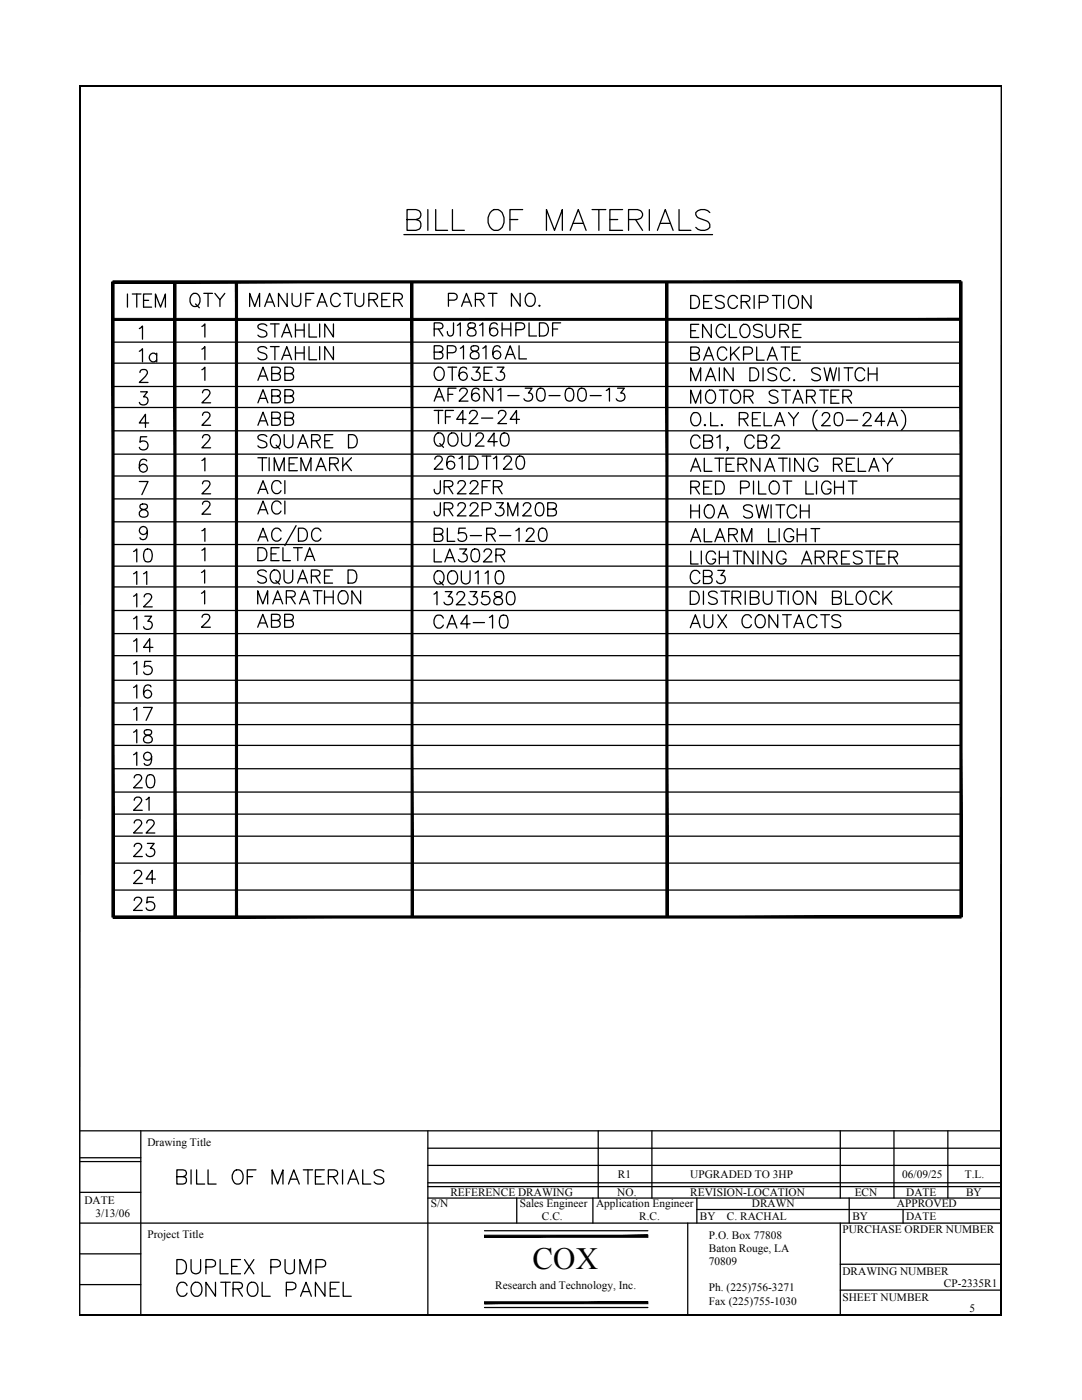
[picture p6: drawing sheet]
<svg xmlns="http://www.w3.org/2000/svg" width="216mm" height="279mm" viewBox="0 0 216 279" stroke-linecap="round" stroke-linejoin="round" font-family="sans-serif">
<g fill="#000" stroke="#000" stroke-width=".2">
<path d="M15.9 17.1l183.9 .1zM15.9 17.1h183.9z"/>
<path d="M199.8 17.1v245.3zM199.8 17.1v245.4z"/>
<path d="M22.5 56v.5l169.3-.5zM22.5 56.5l169.3-.5v.5z"/>
<path d="M22.3 56.3l.5 126.7v-126.7zM22.3 56.3l.5 126.7h-.5z"/>
<path d="M34.7 56.3l.4 126.7v-126.7zM34.7 56.3l.4 126.7h-.4z"/>
<path d="M47 56.3l.4 126.7v-126.7zM47 56.3l.4 126.7h-.4z"/>
<path d="M82 56.3l.4 126.7v-126.7zM82 56.3l.4 126.7h-.4z"/>
<path d="M132.9 56.3l.4 126.7v-126.7zM132.9 56.3l.4 126.7h-.4z"/>
<path d="M191.5 56.3l.5 126.7v-126.7zM191.5 56.3l.5 126.7h-.5z"/>
<path d="M22.5 63.5v.4l169.3-.4zM22.5 63.9l169.3-.4v.4z"/>
<path d="M22.5 182.8v.4l169.3-.4zM22.5 183.2l169.3-.4v.4z"/>
<path d="M96.7 246.9h32.6v-.4zM96.7 246.5h32.6l-32.6 .4z"/>
<path d="M15.9 17.2v245.3zM15.9 17.1v245.4z"/>
<path d="M96.7 260.2h32.6v-.4zM96.7 259.8h32.6l-32.6 .4z"/>
<path d="M15.9 262.4l183.9 .1zM15.9 262.4l183.9 .1h-183.9z"/>
</g>
<g fill="none" stroke="#000" stroke-width=".25">
<path d="M25.4 58.7v2.6M26.4 58.7h1.7M27.3 58.7v2.6M28.6 59.9h1.1M30.3 58.7h-1.7v2.6h1.7M38.2 58.9a.96 .96 0 0 1 1.1-.3 .96 .96 0 0 1 .6 1 1.14 1.14 0 0 1-.2 1.2 1.14 1.14 0 0 1-1.3 .2 1.58 1.58 0 0 1-.2-2.1zM40.7 58.5h1.7M41.5 58.5v2.7M42.9 58.5l1 1.3 1-1.3M43.9 59.8v1.4M57.3 58.5v2.7l-1.7-2.7v2.7M58.3 58.5v1.9a.87 .87 0 0 0 .8 .8 .87 .87 0 0 0 .9-.8v-1.9"/>
<path d="M61 59.8h1M62.6 58.5h-1.6v2.7M67.9 59.2a.98 .98 0 0 0-1.1-.7 .98 .98 0 0 0-.8 1.1 1.15 1.15 0 0 0 .3 1.2 1.15 1.15 0 0 0 1.2 .2l.4-.5M68.6 58.5h1.7M69.5 58.5v2.7M70.9 58.5v1.9a.87 .87 0 0 0 .8 .8 .87 .87 0 0 0 .9-.8v-1.9M73.6 59.8l1.5-.1a.62 .62 0 0 0 0-1l-1.5-.2v2.7M74.5 59.8l.8 1.4M76.2 59.8h1M77.8 58.5h-1.6v2.7h1.6M78.6 59.8h1.1a.64 .64 0 0 0 .6-.6 .64 .64 0 0 0-.6-.7h-1.1v2.7M79.4 59.8l.9 1.4"/>
<path d="M80.6 46.8h61.6M81.2 43.8h1.8l.6-.2a.97 .97 0 0 0 0-1.6l-.6-.2h-1.8v4.2h1.8l.6-.2a1.08 1.08 0 0 0 .4-1.2 1.08 1.08 0 0 0-1-.8M85.4 41.8v4.2M86.9 41.8v4.2h2.4M89.5 59.9h1.1a.68 .68 0 0 0 .6-.7 .68 .68 0 0 0-.6-.7h-1.1v2.6M90.3 41.8v4.2h2.4M94.9 59.8l1.4-.2a.58 .58 0 0 0 0-.9l-1.4-.2v2.6M95.7 59.8l.9 1.3M97.4 58.5h1.8M97.8 42.4l.4-.4a1.59 1.59 0 0 1 2.4 1.4 1.89 1.89 0 0 1-2 2.6 2.38 2.38 0 0 1-.8-3.6zM98.3 58.5v2.6M101.8 43.8h1.5"/>
<path d="M103.8 58.5v2.6l-1.7-2.6v2.6M104.3 41.8h-2.5v4.2M105.3 58.7a1.21 1.21 0 0 1 1.4 .4 1.21 1.21 0 0 1 0 1.4 .96 .96 0 0 1-1.1 .6 .96 .96 0 0 1-.8-.9 1.61 1.61 0 0 1 .5-1.5zM109 46v-4.2l1.6 4.2 1.6-4.2v4.2M113.8 46l1.6-4.2 1.6 4.2M114.4 44.6h2M118.1 41.8h2.8M119.5 41.8v4.2M121.7 43.8h1.6M124.2 41.8h-2.5v4.2h2.5M125.4 43.8h1.8l.6-.2a.91 .91 0 0 0 0-1.6l-.6-.2h-1.8v4.2M126.8 43.8l1.4 2.2"/>
<path d="M129.6 41.8v4.2M131.2 46l1.5-4.2 1.6 4.2M131.8 44.6h1.9M135.5 41.8v4.2h2.4M137.8 59h.9a1.36 1.36 0 0 1 .9 1.3 1.36 1.36 0 0 1-.9 1.3h-.9zM141.6 42.4a1.86 1.86 0 0 0-2.8 0 1.06 1.06 0 0 0 .8 1.2l1.2 .4a1.11 1.11 0 0 1 .8 1.4 1.86 1.86 0 0 1-2.8 0M142.1 59h-1.7v2.6h1.7M144.5 59.3a1.2 1.2 0 0 0-1.7 0 .68 .68 0 0 0 .5 .8l.7 .2a.62 .62 0 0 1 .5 .7 .62 .62 0 0 1-.6 .6h-.5l-.6-.4M147.1 59.6a.96 .96 0 0 0-1.1-.6 .96 .96 0 0 0-.7 .9 1.12 1.12 0 0 0 .2 1.3 1.12 1.12 0 0 0 1.3 .2l.3-.4M150.5 59v2.6M154.1 59h1.8M155 59v2.6"/>
<path d="M156.4 59v2.6M157.6 59.3a.98 .98 0 0 1 1.1-.3 .98 .98 0 0 1 .6 .9 1.12 1.12 0 0 1-.2 1.3 1.12 1.12 0 0 1-1.3 .2 1.58 1.58 0 0 1-.2-2.1zM161.8 59v2.6l-1.7-2.6v2.6M22.5 77.1h169.3M22.5 72.5h169.3M22.5 68.3h169.3M27.8 70.1l.6-.5v2.6M27.8 65.6l.6-.5v2.6M27.9 74.3a.58 .58 0 0 1 .5-.6h.5a.6 .6 0 0 1 .4 1l-1.5 1.6h1.7M28.1 78.2h1.3l-.8 1a.83 .83 0 0 1 1 .9 .83 .83 0 0 1-1.2 .7l-.3-.1-.3-.4M31 61.3v-2.6l1 2.6 1-2.6v2.6M31.3 70.9a.83 .83 0 0 0-1.3-.2 .83 .83 0 0 0 0 1.3 .83 .83 0 0 0 1.3-.2"/>
<path d="M31.3 70.5v1.7M39 60.7l.8 .7M40.3 69.7l.6-.5v2.6M40.3 73.8l.6-.5v2.6M40.3 65.2l.6-.6v2.7M40.4 78.4l.2-.5 .8-.1a.65 .65 0 0 1 .4 1l-1.5 1.6h1.7M49.8 61.2v-2.7l1 2.7 1-2.7v2.7M51.5 75.9l1-2.6 1 2.6M51.8 79.5h1.3M51.8 75.1h1.3M52.8 61.2l1-2.7 1 2.7M53.2 60.3h1.2"/>
<path d="M53.2 69.6a1.17 1.17 0 0 0-1.7 0 .68 .68 0 0 0 .5 .7l.7 .2a.65 .65 0 0 1 .5 .5 .65 .65 0 0 1-.2 .7 1.23 1.23 0 0 1-1.5-.3M53.2 65a1.17 1.17 0 0 0-1.7 0 .6 .6 0 0 0 .5 .7l.7 .3a.65 .65 0 0 1 .5 .5 .65 .65 0 0 1-.2 .6 1.23 1.23 0 0 1-1.5-.2M54 69.2h1.7M54 64.6h1.7M54.2 79h1.2a.64 .64 0 0 0 .6-.6 .64 .64 0 0 0-.6-.6h-1.2v2.6h1.2a.68 .68 0 0 0 .6-.7 .68 .68 0 0 0-.6-.7M54.2 74.5h1.2a.64 .64 0 0 0 .6-.6 .64 .64 0 0 0-.6-.6h-1.2v2.6h1.2a.68 .68 0 0 0 .6-.7 .68 .68 0 0 0-.6-.7M54.8 64.6v2.7M54.8 69.2v2.6M56.2 71.8l1-2.6 1 2.6M56.2 67.3l1-2.7 1 2.7M56.6 70.9h1.2M56.6 66.4h1.2"/>
<path d="M56.8 79l1.5-.1a.62 .62 0 0 0 0-1l-1.5-.1v2.6h1.1a.68 .68 0 0 0 .7-.7 .68 .68 0 0 0-.7-.7M56.8 74.5l1.5-.1a.62 .62 0 0 0 0-1l-1.5-.1v2.6h1.1a.68 .68 0 0 0 .7-.7 .68 .68 0 0 0-.7-.7M59 64.6v2.7M59 69.2v2.6M59 70.4h1.7M59 65.9h1.7M60.7 64.6v2.7M60.7 69.2v2.6M61.7 69.2v2.6h1.5M61.7 64.6v2.7h1.5M63.3 61.2l.9-2.7 1.1 2.7M63.7 60.3h1.2"/>
<path d="M63.8 64.6v2.7M63.8 69.2v2.6M66.5 69.2v2.6l-1.7-2.6v2.6M66.5 64.6v2.7l-1.7-2.7v2.7M86.6 70.3l1.5-.2a.62 .62 0 0 0 0-1l-1.5-.1v2.6h1.1a.68 .68 0 0 0 .7-.6 .68 .68 0 0 0-.7-.7M86.6 65.7l1.5-.2a.57 .57 0 0 0 0-.9l-1.5-.2v2.7M87 79.2h1.3M87.2 73.4a1.2 1.2 0 0 1 1.3 .4 1.2 1.2 0 0 1 0 1.5 .96 .96 0 0 1-1.1 .6 .96 .96 0 0 1-.8-1 1.59 1.59 0 0 1 .6-1.5zM87.5 65.7l.9 1.4M89.3 70.4h1.1a.7 .7 0 0 0 .6-.7 .7 .7 0 0 0-.6-.7h-1.1v2.6M89.4 78.7h1M89.4 73.3h1.7"/>
<path d="M90.2 73.3v2.6M90.5 64.4v2l-.1 .4a.58 .58 0 0 1-1 0l-.1-.6M91 77.5h-1.6v2.6M91.3 64.9l.5-.5v2.7M91.7 78.1l.3-.5 .7-.1a.63 .63 0 0 1 .4 .9l-1.5 1.7h1.8M91.8 69.5l.7-.5v2.6M92.1 61.1l1-2.6 1 2.6M92.5 60.3h1.2M93.1 73.7a.79 .79 0 0 0-1.1-.3 1.99 1.99 0 0 0 0 2.4 .83 .83 0 0 0 1.2-.4 .83 .83 0 0 0-.6-1.1 .83 .83 0 0 0-1 .7M93.5 64.6a.55 .55 0 0 0 .2 .8 1.05 1.05 0 0 1 1.3 1.1 .9 .9 0 0 1-1 .6 .9 .9 0 0 1-.8-.9 1.04 1.04 0 0 1 1.3-.8 .54 .54 0 0 0 .2-.8l-.4-.2zM94.1 69.1a.54 .54 0 0 0 .2 .9 1.04 1.04 0 0 1 1.3 1.1 .9 .9 0 0 1-1.1 .5 .9 .9 0 0 1-.7-.9 1.28 1.28 0 0 1 1.3-.7 .54 .54 0 0 0 .3-.9l-.4-.1zM94.3 73.3h1.4l-.7 1a.88 .88 0 0 1 .8 1.2 .88 .88 0 0 1-1.5 .3l-.2-.4"/>
<path d="M95.6 77.8a.76 .76 0 0 0-.7-.3 .76 .76 0 0 0-.7 .4 1.81 1.81 0 0 0 .3 2 .81 .81 0 0 0 1.1-.4 .81 .81 0 0 0-.5-1 .81 .81 0 0 0-1 .7M95.7 64.9l.6-.5v2.7M96.3 69.5l.7-.5v2.6M96.6 74.5h1M98.2 73.3h-1.6v2.6h1.6M98.3 77.5v2.6l-1.7-2.6v2.6M99.2 73.3h1.4l-.8 1a.86 .86 0 0 1 .9 .9 .86 .86 0 0 1-1.1 .7l-.4-.1-.2-.4M99.2 64.8a.79 .79 0 0 0-1.1-.2 1.99 1.99 0 0 0 0 2.3 .83 .83 0 0 0 1.2-.3 .83 .83 0 0 0-.6-1.2 .83 .83 0 0 0-1 .8M99.3 77.9l.6-.4v2.6M99.8 69.4a.73 .73 0 0 0-1.1-.3 2 2 0 0 0 0 2.4 .81 .81 0 0 0 1.2-.4 .81 .81 0 0 0-.6-1.1 .81 .81 0 0 0-1 .7M100.2 64.4v2.7M100.2 65.7h1.7"/>
<path d="M100.8 71.6l1-2.6 1 2.6M101.2 70.7h1.2M101.3 79h2.3M101.9 64.4v2.7M102.9 65.8h1.1a.68 .68 0 0 0 .6-.4 .68 .68 0 0 0-.1-.7l-.5-.3h-1.1v2.7M103.6 69v2.6h1.5M104.8 77.5h1.4l-.8 .9a.83 .83 0 0 1 .9 1 .83 .83 0 0 1-1.1 .7l-.4-.2-.3-.3M105.6 64.4v2.7h1.4M107.4 77.6a.85 .85 0 0 1 1.3 .3 2.1 2.1 0 0 1-.3 2 .84 .84 0 0 1-1.2-.3 2.1 2.1 0 0 1 .2-2zM107.6 60.9l-.1 .1 .1 .1 .2-.1M107.6 64.4h.9a1.4 1.4 0 0 1 .9 1.3 1.4 1.4 0 0 1-.9 1.4h-.9zM109.5 79h2.2"/>
<path d="M110.3 65.7h1M111.9 64.4h-1.6v2.7M113.1 77.6a.85 .85 0 0 1 1.3 .3 2.1 2.1 0 0 1-.3 2 .85 .85 0 0 1-1.2-.3 2.1 2.1 0 0 1 .2-2zM115.6 77.6a.85 .85 0 0 1 1.3 .3 2.1 2.1 0 0 1-.3 2 .84 .84 0 0 1-1.2-.3 2.1 2.1 0 0 1 .2-2zM117.8 79h2.2M121 77.9l.6-.4v2.6M123.2 77.5h1.4l-.7 .9a.83 .83 0 0 1 .8 1 .83 .83 0 0 1-1.1 .7l-.4-.2-.2-.3M137.8 70.5l1.5-.1a.62 .62 0 0 0 0-1l-1.5-.1v2.6h1.1a.68 .68 0 0 0 .7-.7 .68 .68 0 0 0-.7-.7M137.8 76v-2.6l1 2.6 1-2.6v2.6M137.8 66h1M139.4 64.7h-1.6v2.7h1.6M140.4 71.9l1-2.6 1 2.6"/>
<path d="M140.4 60.2h1M140.8 76l1-2.6 1 2.6M140.8 71h1.3M141 78.2a.96 .96 0 0 1 1.2-.3 .96 .96 0 0 1 .6 1 1.14 1.14 0 0 1-.3 1.2 1.14 1.14 0 0 1-1.2 .2 1.58 1.58 0 0 1-.3-2.1zM141.2 75.1h1.2M141.9 64.7v2.7l-1.7-2.7v2.7M143.5 77.9h1.8M143.5 73.4v2.6M144.4 77.9v2.6M144.8 65.4a.96 .96 0 0 0-1.1-.7 .96 .96 0 0 0-.8 1 1.14 1.14 0 0 0 .3 1.3 1.14 1.14 0 0 0 1.2 .2l.4-.5M145 69.9a.96 .96 0 0 0-1.1-.6 .96 .96 0 0 0-.7 1 1.14 1.14 0 0 0 .2 1.2 1.14 1.14 0 0 0 1.2 .3l.4-.6M145.5 64.7v2.7h1.5"/>
<path d="M145.8 69.3v2.6M146.3 78a1 1 0 0 1 1.5 .9 1.14 1.14 0 0 1-.3 1.2 1.14 1.14 0 0 1-1.2 .2 1.56 1.56 0 0 1 0-2.3zM146.3 73.4v2.6l-1.8-2.6v2.6M146.4 70.4l1.1 1.5M147.5 69.3l-1.7 1.7M147.9 60.2l1.5-.1a.58 .58 0 0 0 0-1l-1.5-.1v2.6M147.9 65.1l.3-.2a1.2 1.2 0 0 1 1.3 .4 1.2 1.2 0 0 1 0 1.4 .96 .96 0 0 1-1.1 .7 .96 .96 0 0 1-.8-1.1v-.6zM148.4 70.7h1.1a.7 .7 0 0 0 .7-.7 .7 .7 0 0 0-.7-.7h-1.1v2.6M148.5 79.1l1.5-.1a.62 .62 0 0 0 0-1l-1.5-.1v2.6M148.7 60.2l.9 1.4M149.4 79.1l.9 1.4M149.6 73.4h.9a1.36 1.36 0 0 1 .9 1.3 1.36 1.36 0 0 1-.9 1.3h-.9z"/>
<path d="M151 69.3v2.6h1.5M151.5 60.3h1.1a.68 .68 0 0 0 .7-.7 .68 .68 0 0 0-.7-.6h-1.1v2.6M152.1 65.1a1.17 1.17 0 0 0-1.7 0 .68 .68 0 0 0 .5 .8l1 .3 .2 .4v.4a1.17 1.17 0 0 1-1.7 0M152.3 73.4v2.6M152.9 64.7v1.9a.87 .87 0 0 0 .8 .8 .87 .87 0 0 0 .9-.8v-1.9M153.1 71.9l1-2.6 1 2.6M153.5 71h1.2M155 73.8a.99 .99 0 0 0-1.8 .2l.3 .4 1 .4a.62 .62 0 0 1 .5 .6 .62 .62 0 0 1-.6 .6h-.5l-.7-.4M155.2 78.2a1.13 1.13 0 0 0-1.7 0 .68 .68 0 0 0 .5 .8l.7 .2a.62 .62 0 0 1 .5 .5 .62 .62 0 0 1-.2 .6 1.18 1.18 0 0 1-1.5-.2M155.6 66l1.5-.1a.62 .62 0 0 0 0-1l-1.5-.2v2.7M155.9 69.3h1.7M156 77.9h1.7"/>
<path d="M156.4 66l.9 1.4M156.7 69.3v2.6M156.8 77.9v2.6M157.6 74a.96 .96 0 0 0-1.1-.6 .96 .96 0 0 0-.8 1 1.12 1.12 0 0 0 .3 1.2 1.12 1.12 0 0 0 1.2 .3l.4-.5M158.1 70.5h1M158.2 66h1M158.4 75.8v.2l.2-.1M158.6 79.6h1.2M159.7 69.3h-1.6v2.6h1.6M159.8 64.7h-1.6v2.7h1.6M160.9 79.1l1.6-.1a.69 .69 0 0 0 0-1l-1.6-.1v2.6M161.8 79.1l.9 1.4"/>
<path d="M163.6 77.9h1.7M163.7 73.8a.98 .98 0 0 0-.9-.4 .98 .98 0 0 0-.8 .6l.2 .4 1 .4a.62 .62 0 0 1 .5 .4 .62 .62 0 0 1-.3 .7 1.22 1.22 0 0 1-1.4-.3M164.5 73.4l.5 2.6 .7-2.6 .6 2.6 .6-2.6M164.5 77.9v2.6M165.8 79.1h1M167.4 77.9h-1.6v2.6h1.6M167.4 73.4v2.6M168.2 79.1l1.5-.1a.62 .62 0 0 0 0-1l-1.5-.1v2.6M168.4 73.4h1.8M169 79.1l.9 1.4M169.3 73.4v2.6M172.5 74a.99 .99 0 0 0-1.1-.6 .99 .99 0 0 0-.8 1 1.14 1.14 0 0 0 .3 1.2 1.14 1.14 0 0 0 1.3 .3l.3-.5"/>
<path d="M173.3 73.4v2.6M173.3 74.6h1.7M175 73.4v2.6M22.5 99.6h169.3M22.5 95h169.3M22.5 90.6h169.3M22.5 86h169.3M22.5 81.3h169.3M27.8 96.1h1.7l-1.2 2.6M29.3 92a.77 .77 0 0 0-1.4 .1 1.81 1.81 0 0 0 .3 2 .81 .81 0 0 0 1.1-.4 .81 .81 0 0 0-.5-1.1 .81 .81 0 0 0-1 .8M29.3 87.2h-1.2l-.2 1.1a.92 .92 0 0 1 1.4 0 .92 .92 0 0 1-.2 1.3 .92 .92 0 0 1-1.3-.3M29.7 84.4h-1.9l1.2-1.7v2.6"/>
<path d="M40.3 91.9l.6-.5v2.6M40.4 96.6l.1-.4a.89 .89 0 0 1 1.1-.1 .61 .61 0 0 1 .2 .8l-1.5 1.7h1.7M40.4 87.4l.2-.5 .8-.2a.63 .63 0 0 1 .4 1l-1.5 1.7h1.7M40.4 82.9l.2-.5 .8-.1a.65 .65 0 0 1 .4 1l-1.5 1.6h1.7M51.5 98.5l1-2.6 1 2.6M51.5 84.9l1-2.6 1 2.6M51.5 80.4l1-2.6 1 2.6M51.5 91.4h1.7M51.8 97.7h1.3M51.8 84h1.3M52.4 91.4v2.5M53.2 87.1a1.17 1.17 0 0 0-1.7 0 .67 .67 0 0 0 .5 .7l.7 .3a.65 .65 0 0 1 .5 .5 .65 .65 0 0 1-.2 .6 1.23 1.23 0 0 1-1.5-.2"/>
<path d="M53.7 91.4v2.5M54.2 87.1a.95 .95 0 0 1 1.1-.3 .95 .95 0 0 1 .7 .9 1.15 1.15 0 0 1-.3 1.3 1.15 1.15 0 0 1-1.2 .2 1.61 1.61 0 0 1-.3-2.1zM54.2 83.5h1.2a.6 .6 0 0 0 .5-.4 .6 .6 0 0 0-.2-.7l-1.5-.1v2.6h1.2a.7 .7 0 0 0 .6-.7 .7 .7 0 0 0-.6-.7M54.7 93.9v-2.5l1 2.5 1-2.5v2.5M55.1 88.9l.7 .7M56.1 96.5a.96 .96 0 0 0-1.1-.6 .96 .96 0 0 0-.8 1 1.14 1.14 0 0 0 .3 1.2 1.14 1.14 0 0 0 1.2 .3l.4-.5M56.7 86.7v1.9a.87 .87 0 0 0 .9 .8 .87 .87 0 0 0 .8-.8v-1.9M56.8 83.5l1.5-.1a.62 .62 0 0 0 0-1l-1.5-.1v2.6h1.1a.7 .7 0 0 0 .7-.7 .7 .7 0 0 0-.7-.7M56.8 95.9v2.6M56.8 100v2.6M57.7 92.6h1M59.3 91.4h-1.6v2.5h1.6"/>
<path d="M59.4 89.4l1-2.7 1.1 2.7M59.8 88.5h1.3M60.1 93.9v-2.5l1 2.5 .9-2.5v2.5M62.2 88h1.1a.61 .61 0 0 0 .5-1l-.5-.3h-1.1v2.7M63.1 93.9l.9-2.5 1.1 2.5M63.1 88l.8 1.4M63.4 93.1h1.3M64.8 88h1M65.8 92.6l1.5-.1a.65 .65 0 0 0 0-1l-1.5-.1v2.5M66.4 86.7h-1.6v2.7h1.6M66.7 92.6l.8 1.3M68.4 91.4v2.5"/>
<path d="M69 92.5l1.1 1.4M69.5 86.7h.9a1.39 1.39 0 0 1 .9 1.4 1.39 1.39 0 0 1-.9 1.3h-.9zM70.1 91.4l-1.7 1.7M86.6 80.1l1-2.6 1 2.6M86.6 81.9h1.8M86.8 91.7l.1-.4a.8 .8 0 0 1 1.2 0 .78 .78 0 0 1-.2 1.1l-1.3 1.2h1.8M86.9 86.8a.96 .96 0 0 1 1.1-.4 .96 .96 0 0 1 .6 1 1.14 1.14 0 0 1-.2 1.2 1.14 1.14 0 0 1-1.2 .3 1.61 1.61 0 0 1-.3-2.1zM87.5 81.9v2.6M87.7 88.5l.8 .8M87.9 95.9v2l-.2 .4a.57 .57 0 0 1-.9 0l-.2-.6M88.6 97.2l1.5-.2a.58 .58 0 0 0 0-.9l-1.5-.2v2.7M88.9 83.2h1"/>
<path d="M89.5 97.2l.9 1.4M89.6 86.8a.98 .98 0 0 1 1.1-.4 .98 .98 0 0 1 .7 1 1.15 1.15 0 0 1-.3 1.3 1.15 1.15 0 0 1-1.2 .2 1.75 1.75 0 0 1-.3-2.1zM90.5 81.9h-1.6v2.6M90.6 91.4a.73 .73 0 0 0-.7-.4 .73 .73 0 0 0-.6 .5 2.01 2.01 0 0 0 .2 2 .81 .81 0 0 0 1.2-.3 .81 .81 0 0 0-.5-1.1 .81 .81 0 0 0-1.1 .7M91.4 96.5l.2-.4 .8-.2a.63 .63 0 0 1 .3 1l-1.4 1.7h1.7M91.6 91.5l.6-.5v2.6M92.1 86.4v1.9a.87 .87 0 0 0 .9 .7 .87 .87 0 0 0 .8-.7v-1.9M93 83.7h-1.9l1.3-1.8v2.6M93.6 91h.9a1.4 1.4 0 0 1 .9 1.3 1.4 1.4 0 0 1-.9 1.3h-.9zM93.7 82.6l.3-.6 .7-.1a.65 .65 0 0 1 .4 1l-1.5 1.6h1.8M93.8 96.5l.3-.4 .8-.2a.63 .63 0 0 1 .3 1l-1.5 1.7h1.8M95 87l.1-.3a.8 .8 0 0 1 1.2 0 .83 .83 0 0 1-.2 1.1l-1.2 1.2h1.7"/>
<path d="M96.1 83.4h2.2M96.2 97.2h1M96.2 91h1.7M97.1 91v2.6M97.8 95.9h-1.6v2.7M98.5 97.2l1.4-.2a.58 .58 0 0 0 0-.9l-1.4-.2v2.7M98.5 91.5l.6-.5v2.6M99.2 88.1h-1.8l1.2-1.7v2.6M99.3 97.2l.9 1.4M99.5 82.6a.57 .57 0 0 1 .4-.7h.5a.65 .65 0 0 1 .4 1l-1.5 1.6h1.8M100.2 86.5a.87 .87 0 0 1 1.3 .4 2.14 2.14 0 0 1-.3 2 .87 .87 0 0 1-1.3-.4 2.14 2.14 0 0 1 .3-2zM100.6 91.7l.2-.6 .8-.1a.67 .67 0 0 1 .3 1l-1.5 1.6h1.8"/>
<path d="M103.3 91.1a.83 .83 0 0 1 1.2 .4 2.14 2.14 0 0 1-.2 2 .82 .82 0 0 1-1.2-.4 2.14 2.14 0 0 1 .2-2zM103.7 83.7h-1.9l1.3-1.8v2.6M137.8 80.5v-2.6l1 2.6 1-2.6v2.6M137.8 97.2l1.5-.1a.58 .58 0 0 0 0-1l-1.5-.1v2.6M137.8 94.1l1-2.7 1 2.7M138.2 93.2h1.2M138.3 82.5a1.21 1.21 0 0 1 1.4 .4 1.21 1.21 0 0 1 0 1.4 .96 .96 0 0 1-1.1 .7 .96 .96 0 0 1-.8-1.1 1.76 1.76 0 0 1 .5-1.4zM138.7 97.2l.9 1.4M139.7 87.5a.96 .96 0 0 0-1.1-.7 .96 .96 0 0 0-.8 1 1.14 1.14 0 0 0 .3 1.3 1.14 1.14 0 0 0 1.2 .2l.4-.5M140.4 88.1l1.5-.1a.62 .62 0 0 0 0-1l-1.5-.2v2.7h1.1a.7 .7 0 0 0 .7-.7 .7 .7 0 0 0-.7-.7M140.4 97.2h1M140.5 91.4v2.7h1.6"/>
<path d="M140.7 84.7l-.2 .1 .2 .2 .1-.2M141.8 82.3v2.7h1.5M142.1 96h-1.7v2.6h1.7M142.6 91.4h1.8M142.8 96h.9a1.49 1.49 0 0 1 .3 2.5l-1.2 .1zM143 87.3l.7-.5v2.7M143.5 91.4v2.7M144 84.7l-.1 .1 .1 .2 .2-.2M144.9 92.7h1M145.3 89.3l-.2 .2-.1-.2 .1-.1a.49 .49 0 0 1-.1 .8M146.5 91.4h-1.6v2.7h1.6M147.3 92.7l1.4-.2a.57 .57 0 0 0 0-.9l-1.4-.2v2.7"/>
<path d="M147.5 83.6l1.5-.1a.62 .62 0 0 0 0-1l-1.5-.2v2.7M147.8 97.4h1.1a.68 .68 0 0 0 .6-.7 .68 .68 0 0 0-.6-.7h-1.1v2.6M148.2 92.7l.8 1.4M148.4 83.6l.9 1.4M150.1 83.6h1M150.4 96v2.6M150.5 87.5a.96 .96 0 0 0-1.1-.7 .96 .96 0 0 0-.8 1 1.15 1.15 0 0 0 .3 1.3 1.15 1.15 0 0 0 1.2 .2l.4-.5M151.2 88.1l1.5-.1a.62 .62 0 0 0 0-1l-1.5-.2v2.7h1.1a.7 .7 0 0 0 .7-.7 .7 .7 0 0 0-.7-.7M151.4 96v2.6h1.5M151.6 91.4v2.7l-1.7-2.7v2.7M151.8 82.3h-1.7v2.7h1.7M152.5 82.3v2.7h1.5"/>
<path d="M152.6 94.1l1-2.7 1 2.7M153 93.2h1.2M153.7 96.4a.96 .96 0 0 1 1.1-.4 .96 .96 0 0 1 .7 1 1.15 1.15 0 0 1-.3 1.2 1.15 1.15 0 0 1-1.2 .3 1.61 1.61 0 0 1-.3-2.1zM154 87.5l.2-.5 .8-.2a.65 .65 0 0 1 .3 1l-1.4 1.7h1.7M154.6 85l1-2.7 1 2.7M155 84.1h1.2M155.3 91.4h1.8M156.2 96h1.8M156.2 91.4v2.7M157.1 96v2.6M157.3 82.3l1.1 1.3 .9-1.3M157.6 91.4v2.7"/>
<path d="M158.2 80.5l1-2.6 1 2.6M158.4 83.6v1.4M160.3 91.4v2.7l-1.7-2.7v2.7M160.8 96v2.6h1.5M162.9 96v2.6M163.1 81.9a2.73 2.73 0 0 0 0 4M163.2 92.1a.96 .96 0 0 0-1.1-.7 .96 .96 0 0 0-.8 1 1.15 1.15 0 0 0 .3 1.3 1.15 1.15 0 0 0 1.2 .2l.4-.5v-.4h-.7M164.1 83l.2-.5 .7-.2a.65 .65 0 0 1 .4 1.1l-1.5 1.6h1.8M165.8 96.6a.96 .96 0 0 0-1.1-.6 .96 .96 0 0 0-.8 1 1.15 1.15 0 0 0 .3 1.2 1.15 1.15 0 0 0 1.2 .3l.4-.5v-.4h-.6M166.3 92.7l1.5-.2a.57 .57 0 0 0 0-.9l-1.5-.2v2.7M166.5 97.2h1.8M166.5 96v2.6"/>
<path d="M166.8 82.5a.87 .87 0 0 1 1.2 .3 2.1 2.1 0 0 1-.2 2 .87 .87 0 0 1-1.3-.3 2.52 2.52 0 0 1 .3-2zM167.2 92.7l.8 1.4M168.3 96v2.6M168.9 83.9h2.2M168.9 92.7h1M169.3 96h1.7M170.2 96v2.6M170.5 91.4h-1.6v2.7h1.6M171.3 91.4v2.7h1.4M172.3 83l.2-.5 .8-.2a.65 .65 0 0 1 .3 1.1l-1.4 1.6h1.7M173.4 94.1l1-2.7 1 2.7M173.8 93.2h1.2"/>
<path d="M176.1 91.4l1 1.3 1-1.3M176.5 84.1h-1.9l1.3-1.8v2.7M177.1 85l1-2.7 1 2.7M177.1 92.7v1.4M177.5 84.1h1.2M179.9 81.9a2.73 2.73 0 0 1 0 4M22.5 104.1h169.3M22.5 108.7h169.3M22.5 113h169.3M22.5 117.1h169.3M26.7 119l.6-.5v2.6M26.7 114.5l.6-.5v2.6"/>
<path d="M26.7 110.1l.6-.5v2.5M28.1 100.7a.54 .54 0 0 0 .2 .9 1.09 1.09 0 0 1 1.2 1.1 .9 .9 0 0 1-1 .5 .9 .9 0 0 1-.7-.9 1.27 1.27 0 0 1 1.2-.7 .54 .54 0 0 0 .3-.9l-.4-.1zM28.6 114.5l.7-.5v2.6M28.8 119.1l.1-.4a.8 .8 0 0 1 1.2 0 .83 .83 0 0 1-.2 1.2l-1.3 1.2h1.8M29 109.7a.83 .83 0 0 1 1.3 .4 2.14 2.14 0 0 1-.3 2 .92 .92 0 0 1-1.2-.4 2.1 2.1 0 0 1 .2-2zM29.4 106a.81 .81 0 0 1-1.1 .6 .81 .81 0 0 1-.3-1.2 .81 .81 0 0 1 1.3 .1 2.34 2.34 0 0 1-.3 2.1 .75 .75 0 0 1-1.1-.3M40.2 114.3l.6-.6v2.7M40.2 118.4l.6-.5v2.6M40.3 109.8l.6-.5v2.6M40.3 105.9l.6-.4v2.5M40.4 100.6l.2-.4a.92 .92 0 0 1 1.2 0 .83 .83 0 0 1-.3 1.2l-1.2 1.2h1.7M51.5 102.6l1-2.6 1 2.6"/>
<path d="M51.5 109.3h.9a1.36 1.36 0 0 1 .9 1.3 1.36 1.36 0 0 1-.9 1.3h-.9zM51.5 108l1-2.6 1 2.6M51.8 101.7h1.3M51.8 107.1h1.3M53.2 114.1a1.11 1.11 0 0 0-1.8 0 .67 .67 0 0 0 .5 .8l.8 .2a.65 .65 0 0 1 .5 .7 .65 .65 0 0 1-.6 .6h-.5l-.7-.4M54.1 110.5h1M54.4 113.9a1.2 1.2 0 0 1 1.4 .4 1.2 1.2 0 0 1 0 1.4 .96 .96 0 0 1-1.1 .7 .96 .96 0 0 1-.8-1 1.59 1.59 0 0 1 .5-1.5zM54.8 119.6h1.2M55 115.9l.8 .7M55.7 109.3h-1.6v2.6h1.6M56.1 100.6a.96 .96 0 0 0-1.1-.6 .96 .96 0 0 0-.8 1 1.14 1.14 0 0 0 .3 1.2 1.14 1.14 0 0 0 1.2 .2l.4-.4M56.1 106a.96 .96 0 0 0-1.1-.6 .96 .96 0 0 0-.8 1 1.12 1.12 0 0 0 .2 1.2 1.12 1.12 0 0 0 1.3 .3l.4-.5"/>
<path d="M56.5 109.3v2.6h1.4M56.7 113.7v1.9a.87 .87 0 0 0 .8 .8 .87 .87 0 0 0 .9-.8v-1.9M57.1 119.2l1.6-.2a.62 .62 0 0 0 0-1l-1.6-.1v2.6M58 119.2l.9 1.3M58.6 109.3h1.7M59.1 104.9l-2.3 4M59.4 116.4l1-2.7 1 2.7M59.4 109.3v2.6M59.5 105.4h.9a1.36 1.36 0 0 1 1 1.3 1.36 1.36 0 0 1-1 1.3h-.9zM59.8 115.5h1.2M60.1 119.6h1.3M60.8 111.9l1-2.6 1 2.6"/>
<path d="M61.2 111h1.2M62.1 115l1.5-.1a.58 .58 0 0 0 0-1l-1.5-.2v2.7M62.5 117.9h1.7M63 115l.9 1.4M63.4 117.9v2.6M64 106a.96 .96 0 0 0-1.1-.6 .96 .96 0 0 0-.7 1 1.12 1.12 0 0 0 .2 1.2 1.12 1.12 0 0 0 1.3 .3l.3-.5M64.8 115h.9M64.8 117.9v2.6M64.8 119.2h1.7M66.4 113.7h-1.6v2.7h1.6M66.5 117.9v2.6M67.7 118.3a.96 .96 0 0 1 1.1-.4 .96 .96 0 0 1 .7 1 1.14 1.14 0 0 1-.3 1.2 1.14 1.14 0 0 1-1.2 .3 1.61 1.61 0 0 1-.3-2.1z"/>
<path d="M69.5 113.7h.8a1.41 1.41 0 0 1 .9 1.4 1.41 1.41 0 0 1-.9 1.3h-.8zM72 117.9v2.6l-1.8-2.6v2.6M86.6 118.6l.6-.5v2.6M86.6 109.6v2.5h1.5M86.6 106.6l1.5-.1a.57 .57 0 0 0 0-1l-1.5-.1v2.6h1.1a.7 .7 0 0 0 .7-.7 .7 .7 0 0 0-.7-.7M87.1 114a1.21 1.21 0 0 1 1.4 .4 1.21 1.21 0 0 1 0 1.5 .96 .96 0 0 1-1.1 .7 .96 .96 0 0 1-.8-1.1 1.76 1.76 0 0 1 .5-1.5zM87.7 116l.8 .8M87.9 100.3v2l-.2 .4a.57 .57 0 0 1-.9 0l-.2-.6M88.6 101.6l1.5-.1a.62 .62 0 0 0 0-1l-1.5-.2v2.7M88.8 112.1l.9-2.5 1 2.5M88.8 118.1h1.4l-.8 1a.84 .84 0 0 1 1 1 .84 .84 0 0 1-1.2 .6l-.4-.1-.2-.4M89.1 111.3h1.3"/>
<path d="M89.3 105.4v2.6h1.4M89.5 101.6l.9 1.4M89.6 114.3a.95 .95 0 0 1 1.1-.4 .95 .95 0 0 1 .6 1 1.15 1.15 0 0 1-.2 1.2 1.15 1.15 0 0 1-1.3 .3 1.61 1.61 0 0 1-.2-2.1zM91.2 118.7l.2-.5 .8-.1a.65 .65 0 0 1 .4 1l-1.6 1.6h1.8M91.4 101a.57 .57 0 0 1 .4-.7h.6a.65 .65 0 0 1 .3 1l-1.4 1.7h1.7M91.7 109.6h1.4l-.7 .9a.84 .84 0 0 1 .9 1 .84 .84 0 0 1-1.2 .6l-.4-.1-.2-.3M92.1 113.9v1.9a.87 .87 0 0 0 .8 .8 .87 .87 0 0 0 .9-.8v-1.9M92.9 105.4h-1.3l-.1 1.1a.95 .95 0 0 1 1.4 0 .95 .95 0 0 1-.2 1.4 .92 .92 0 0 1-1.3-.4M93.8 118.1h1.4l-.8 1a.83 .83 0 0 1 .9 .9 .83 .83 0 0 1-1.1 .7l-.4-.1-.3-.4M93.8 101l.3-.5 .8-.2a.65 .65 0 0 1 .3 1l-1.5 1.7h1.8M93.8 106.9h2.3M94.3 109.7a.84 .84 0 0 1 1.3 .3 2.26 2.26 0 0 1-.2 2 .89 .89 0 0 1-1.3-.3 2.1 2.1 0 0 1 .2-2z"/>
<path d="M94.8 114.4l.6-.5v2.6M96.2 101.7h1.2a.7 .7 0 0 0 .6-.7 .7 .7 0 0 0-.6-.7h-1.2v2.7M96.6 110.2v-.2a.8 .8 0 0 1 .7-.5 .8 .8 0 0 1 .8 .5v.3l-.4 .6-1.2 1.2h1.7M96.8 114.4l.6-.5v2.6M97.1 106.6l1.5-.1a.57 .57 0 0 0 0-1l-1.5-.1v2.6M97.5 118.1h-1.2l-.1 1.1a.92 .92 0 0 1 1.4 0 .92 .92 0 0 1-.2 1.4 .92 .92 0 0 1-1.4-.4M97.9 106.6l.9 1.4M98.8 118.2a.54 .54 0 0 0 .2 .9 1.09 1.09 0 0 1 1.3 1.1 .9 .9 0 0 1-1.1 .5 .9 .9 0 0 1-.7-.9 1.27 1.27 0 0 1 1.3-.7 .54 .54 0 0 0 .2-.9l-.4-.1zM99 110.8l1.4-.1a.58 .58 0 0 0 0-1l-1.4-.1v2.5M99.1 100.3h1.3l-.7 1a.83 .83 0 0 1 .9 1 .83 .83 0 0 1-1.1 .7l-.4-.2-.3-.4M99.1 114a.87 .87 0 0 1 1.3 .4 2.14 2.14 0 0 1-.3 2 .82 .82 0 0 1-1.2-.4 2.26 2.26 0 0 1 .2-2zM99.7 106.9h2.2"/>
<path d="M99.8 110.8l.9 1.3M101.3 103v-2.7l1 2.7 1-2.7v2.7M101.4 118.2a.87 .87 0 0 1 1.2 .4 2.14 2.14 0 0 1-.2 2 .87 .87 0 0 1-1.3-.4 2.52 2.52 0 0 1 .3-2zM102.9 105.9l.7-.5v2.6M104.4 101l.3-.5 .7-.2a.78 .78 0 0 1 .5 .7 .78 .78 0 0 1-.3 .7l-1.3 1.3h1.7M105.1 106l.1-.3a.8 .8 0 0 1 1.2 0l.1 .2-.1 .5-1.5 1.6h1.8M107.2 100.5a.83 .83 0 0 1 1.2 .3 2.14 2.14 0 0 1-.3 2 .83 .83 0 0 1-1.2-.4 2.14 2.14 0 0 1 .3-1.9zM107.8 105.5a.87 .87 0 0 1 1.2 .4 2.14 2.14 0 0 1-.2 2 .82 .82 0 0 1-1.2-.4 2.26 2.26 0 0 1 .2-2zM109.3 101.6l1.5-.1a.62 .62 0 0 0 0-1l-1.5-.2v2.7h1.1a.68 .68 0 0 0 .6-.7 .68 .68 0 0 0-.6-.7M137.7 118h.9a1.4 1.4 0 0 1 .9 1.3 1.4 1.4 0 0 1-.9 1.3h-.9zM137.8 110v2.6h1.5M137.8 108.1l1-2.6 1 2.6"/>
<path d="M137.8 100.8v2.6M137.8 102h1.8M138.2 107.2h1.2M139.6 100.8v2.6M139.6 114.5a.98 .98 0 0 0-1.1-.7 .98 .98 0 0 0-.8 1.1 1.15 1.15 0 0 0 .3 1.2 1.15 1.15 0 0 0 1.3 .2l.3-.5M139.9 110v2.6M140.4 115.1l1.4-.2a.57 .57 0 0 0 0-.9l-1.4-.2v2.7h1.1a.7 .7 0 0 0 .6-.7 .7 .7 0 0 0-.6-.7M140.4 118v2.6M140.5 105.5v2.6h1.6M141 100.9l.3-.1a1.26 1.26 0 0 1 1.2 .6 1.26 1.26 0 0 1-.1 1.3 .96 .96 0 0 1-1.1 .7 .96 .96 0 0 1-.8-1 1.59 1.59 0 0 1 .5-1.5zM142.6 108.1l1.1-2.6 .9 2.6M142.8 110.6a.96 .96 0 0 0-1.1-.6 .96 .96 0 0 0-.8 1 1.14 1.14 0 0 0 .3 1.2 1.14 1.14 0 0 0 1.2 .2l.4-.4v-.4h-.6"/>
<path d="M143 107.2h1.3M143.1 118.4a.96 .96 0 0 0-.9-.5 .96 .96 0 0 0-.8 .7l.2 .4 1 .4a.62 .62 0 0 1 .5 .4 .62 .62 0 0 1-.2 .7 1.15 1.15 0 0 1-1.5-.3M143.2 113.8h1.4l-.8 1.1a.83 .83 0 0 1 1 .9 .83 .83 0 0 1-1.2 .7l-.4-.2-.2-.3M143.3 103.4l1-2.6 1 2.6M143.5 110v2.6M143.5 111.2h1.8M143.7 102.5h1.2M143.8 118h1.8M144.7 118v2.6M145.3 110v2.6M145.4 106.7l1.5-.1a.57 .57 0 0 0 0-1l-1.5-.1v2.6M146.1 119.3l1.5-.2a.69 .69 0 0 0 0-1l-1.5-.1v2.6"/>
<path d="M146.3 110h1.7M146.3 106.7l.8 1.4M147 119.3l.8 1.3M147.1 110v2.6M148 108.1v-2.6l1 2.6 1-2.6v2.6M148.7 118v2.6M149.7 119.3l1.5-.2a.62 .62 0 0 0 0-1l-1.5-.1v2.6h1.1a.68 .68 0 0 0 .7-.7 .68 .68 0 0 0-.7-.6M150.1 101.1a1.17 1.17 0 0 0-1.7 0 .6 .6 0 0 0 .5 .8l.7 .2a.65 .65 0 0 1 .5 .5 .65 .65 0 0 1-.2 .7 1.23 1.23 0 0 1-1.5-.3M150.3 110v2.6l-1.8-2.6v2.6M150.9 100.8l.6 2.6 .6-2.6 .6 2.6 .7-2.6M151.2 110v2.6M152.3 118v1.8a.87 .87 0 0 0 .9 .8 .87 .87 0 0 0 .8-.8v-1.8"/>
<path d="M153.4 105.5v2.6h1.4M153.9 100.8v2.6M154 110v2.6l-1.7-2.6v2.6M154.8 100.8h1.8M155.1 118h1.7M155.5 105.5v2.6M155.7 100.8v2.6M155.9 118v2.6M156.8 110.6a.96 .96 0 0 0-1.1-.6 .96 .96 0 0 0-.7 1 1.14 1.14 0 0 0 .2 1.2 1.14 1.14 0 0 0 1.2 .2l.4-.4v-.4h-.6M157.3 118v2.6M158.4 106.1a.98 .98 0 0 0-1.1-.6 .98 .98 0 0 0-.9 1 1.17 1.17 0 0 0 .3 1.2 1.17 1.17 0 0 0 1.3 .3l.4-.5v-.4h-.7M158.5 118.4a.96 .96 0 0 1 1.1-.4 .96 .96 0 0 1 .7 1 1.14 1.14 0 0 1-.3 1.2 1.14 1.14 0 0 1-1.2 .3 1.58 1.58 0 0 1-.3-2.1z"/>
<path d="M158.9 101.4a.96 .96 0 0 0-1.1-.6 .96 .96 0 0 0-.7 1 1.14 1.14 0 0 0 .2 1.2 1.14 1.14 0 0 0 1.3 .3l.3-.6M159.1 105.5v2.6M159.1 106.7h1.7M159.7 102h1.7M159.7 100.8v2.6M160 112.6l.9-2.6 1.1 2.6M160.3 111.7h1.3M160.8 105.5v2.6M161.4 100.8v2.6M161.8 105.5h1.8M162.7 111.2l1.5-.1a.62 .62 0 0 0 0-1l-1.5-.1v2.6M162.7 105.5v2.6"/>
<path d="M162.8 118v2.6l-1.8-2.6v2.6M163.6 111.2l.9 1.4M165.3 111.2h1.1a.63 .63 0 0 0 .6-.4 .63 .63 0 0 0-.2-.7l-1.5-.1v2.6M166.1 119.3l1.5-.2a.62 .62 0 0 0 0-1l-1.5-.1v2.6h1.1a.68 .68 0 0 0 .7-.7 .68 .68 0 0 0-.7-.6M166.2 111.2l.8 1.4M167.9 111.2h1M168.7 118v2.6h1.5M169.5 110h-1.6v2.6h1.6M171.1 118.4a.96 .96 0 0 1 1.1-.4 .96 .96 0 0 1 .6 1 1.14 1.14 0 0 1-.2 1.2 1.14 1.14 0 0 1-1.2 .3 1.58 1.58 0 0 1-.3-2.1zM172 110.3a1.22 1.22 0 0 0-1.7 0 .71 .71 0 0 0 .5 .8l.7 .2a.62 .62 0 0 1 .5 .5 .62 .62 0 0 1-.2 .6 1.15 1.15 0 0 1-1.5-.2M172.7 110h1.8M173.6 110v2.6"/>
<path d="M175 111.2h1M175.5 118.6a.96 .96 0 0 0-1.1-.6 .96 .96 0 0 0-.8 1 1.14 1.14 0 0 0 .2 1.2 1.14 1.14 0 0 0 1.3 .3l.4-.5M176.2 118v2.6M176.6 110h-1.6v2.6h1.6M176.8 119.1l1.2 1.5M177.4 111.2h1.1a.63 .63 0 0 0 .6-.4 .63 .63 0 0 0-.3-.7l-1.4-.1v2.6M178 118l-1.8 1.8M178.3 111.2l.8 1.4M22.5 135.8h169.3M22.5 126.4h169.3M22.5 130.9h169.3M22.5 121.8h169.3"/>
<path d="M26.7 137.2l.6-.5v2.6M26.7 132.5l.6-.5v2.6M26.7 128l.6-.5v2.6M26.7 123.5l.6-.5v2.6M28.9 123h1.4l-.8 1a.83 .83 0 0 1 .9 .9 .83 .83 0 0 1-1.1 .7l-.4-.1-.3-.4M30.1 137.1a.75 .75 0 0 0-1.1-.3 2 2 0 0 0 0 2.4 .81 .81 0 0 0 1.2-.4 .81 .81 0 0 0-.6-1.1 .81 .81 0 0 0-1 .7M30.1 132h-1.2l-.1 1.1a.92 .92 0 0 1 1.4 0 .92 .92 0 0 1-.2 1.4 .92 .92 0 0 1-1.4-.4M30.5 129.2h-1.9l1.3-1.7v2.6M40.3 123.2a.58 .58 0 0 1 .5-.6h.5a.6 .6 0 0 1 .4 1l-1.5 1.6h1.8M51.4 120.5v-2.6l1 2.6 1-2.6v2.6M51.4 125.2l1-2.6 1 2.6M51.8 124.3h1.2"/>
<path d="M54.2 123.8l1.5-.1a.62 .62 0 0 0 0-1l-1.5-.1v2.6h1.1a.68 .68 0 0 0 .6-.7 .68 .68 0 0 0-.6-.7M54.4 120.5l1-2.6 1 2.6M56.8 123.8l1.5-.1a.62 .62 0 0 0 0-1l-1.5-.1v2.6h1.1a.68 .68 0 0 0 .7-.7 .68 .68 0 0 0-.7-.7M59.8 120.5l1-2.6 1 2.6M88.5 123.4a.96 .96 0 0 0-1.1-.6 .96 .96 0 0 0-.8 .9 1.14 1.14 0 0 0 .3 1.3 1.14 1.14 0 0 0 1.2 .2l.4-.4M89.2 125.3l1-2.5 1 2.5M89.6 124.5h1.2M93.8 124.5h-1.9l1.3-1.7v2.5M94.4 124.2h2.3M97.6 123.2l.7-.4v2.5M100 122.9a.9 .9 0 0 1 1.2 .3 2.26 2.26 0 0 1-.2 2 .89 .89 0 0 1-1.2-.3 2.2 2.2 0 0 1 .2-2zM137.7 125.3l1.1-2.6 .9 2.6"/>
<path d="M138.1 124.4h1.3M140.5 122.7v1.8a.88 .88 0 0 0 .9 .8 .88 .88 0 0 0 .8-.8v-1.8M143.2 122.7l1.8 2.6M145 122.7l-1.8 2.6M149.9 123.3a.96 .96 0 0 0-1.1-.6 .96 .96 0 0 0-.7 1 1.17 1.17 0 0 0 .2 1.2 1.17 1.17 0 0 0 1.3 .3l.3-.5M150.9 123.1a.96 .96 0 0 1 1.1-.4 .96 .96 0 0 1 .7 1 1.15 1.15 0 0 1-.3 1.2 1.15 1.15 0 0 1-1.2 .3 1.61 1.61 0 0 1-.3-2.1zM155.2 122.7v2.6l-1.8-2.6v2.6M156.2 122.7h1.7M157 122.7v2.6M158.4 125.3l1-2.6 1 2.6M158.8 124.4h1.2M163 123.3a.96 .96 0 0 0-1.1-.6 .96 .96 0 0 0-.8 1 1.15 1.15 0 0 0 .3 1.2 1.15 1.15 0 0 0 1.2 .3l.4-.5"/>
<path d="M163.8 122.7h1.7M164.6 122.7v2.6M167.8 123.1a1.02 1.02 0 0 0-1.8 .2l.2 .4 1 .3a.65 .65 0 0 1 .5 .5 .65 .65 0 0 1-.2 .7 1.4 1.4 0 0 1-1.5-.3M22.5 148.8h169.3M22.5 153.4h169.3M22.5 158.1h169.3M22.5 144.6h169.3M22.5 140.3h169.3M26.7 141.6l.6-.4v2.6M26.7 146.1l.6-.5v2.7M26.7 150.6l.6-.5v2.6M26.8 155.2l.1-.3a.8 .8 0 0 1 1.2 0 .78 .78 0 0 1-.2 1.1l-1.2 1.2h1.7"/>
<path d="M26.8 159.7l.1-.4a.8 .8 0 0 1 1.2 0l.2 .3-.2 .5-1.4 1.6h1.7M28.6 141.2h1.8l-1.2 2.6M28.9 145.8a.54 .54 0 0 0 .3 .8 1.09 1.09 0 0 1 1.2 1.1 .9 .9 0 0 1-1 .6 .9 .9 0 0 1-.8-.9 1.22 1.22 0 0 1 1.3-.8 .54 .54 0 0 0 .2-.8l-.4-.2zM29.2 159.6l.5-.5v2.6M29.5 154.7a.87 .87 0 0 1 1.3 .4 2.14 2.14 0 0 1-.3 2 .82 .82 0 0 1-1.2-.4 2.26 2.26 0 0 1 .2-2zM30.3 151a.81 .81 0 0 1-1.2 .7 .81 .81 0 0 1-.3-1.3 .81 .81 0 0 1 1.3 .1 2.29 2.29 0 0 1-.2 2.1 .75 .75 0 0 1-1.1-.2M22.5 172.3h169.3M22.5 166.9h169.3M22.5 162.5h169.3M22.5 177.6h169.3M26.8 174.3l.1-.4a.8 .8 0 0 1 1.2 0 .78 .78 0 0 1-.2 1.1l-1.2 1.3h1.7M26.8 169l.1-.4a.8 .8 0 0 1 1.2 0 .78 .78 0 0 1-.2 1.1l-1.2 1.2h1.7"/>
<path d="M26.8 164.3l.1-.4a.8 .8 0 0 1 1.2 0 .78 .78 0 0 1-.2 1.1l-1.2 1.2h1.7M26.8 179.7l.1-.4a.8 .8 0 0 1 1.2 0 .78 .78 0 0 1-.2 1.1l-1.2 1.3h1.7M29.3 164.3l.2-.6 .8-.1a.65 .65 0 0 1 .3 1l-1.4 1.6h1.7M29.4 168.3h1.4l-.8 1a.84 .84 0 0 1 .9 1 .84 .84 0 0 1-1.2 .6l-.3-.1-.2-.4M30.6 179.1h-1.2l-.1 1.1a.92 .92 0 0 1 1.4 0 .92 .92 0 0 1-.2 1.4 .92 .92 0 0 1-1.3-.4M31 175.4h-1.8l1.2-1.7v2.6M15.9 225.7h183.9M15.9 231.8h12.2M15.9 231.1h12.2M15.9 238h12.2M28.1 225.7v36.8M35.3 234.8h1.2l.4-.1a.65 .65 0 0 0 0-1.1l-1.6-.1v2.8h1.2a.74 .74 0 0 0 .7-.7 .74 .74 0 0 0-.7-.8"/>
<path d="M38.1 233.5v2.8M39.2 233.5v2.8h1.6M41.5 233.5v2.8h1.6M46.9 233.6a1.06 1.06 0 0 1 1.6 .9 1.25 1.25 0 0 1-.3 1.4 1.25 1.25 0 0 1-1.3 .3 1.73 1.73 0 0 1 0-2.6zM49.3 234.8h1.1M51.1 233.5h-1.8v2.8M54.3 236.3v-2.8l1.1 2.8 1.1-2.8v2.8M57.6 236.3l1-2.8 1.1 2.8M57.9 235.3h1.4M60.5 233.5h1.9M61.5 233.5v2.8M62.9 234.8h1.1"/>
<path d="M64.7 233.5h-1.8v2.8h1.8M65.5 234.8h1.2l.4-.1a.65 .65 0 0 0 0-1.1l-1.6-.1v2.8M66.4 234.8l1 1.5M68.4 233.5v2.8M69.4 236.3l1.1-2.8 1.1 2.8M69.8 235.3h1.3M72.4 233.5v2.8h1.6M76.6 233.8a1.31 1.31 0 0 0-1.9 0 .68 .68 0 0 0 .5 .9l.8 .3a.72 .72 0 0 1 .6 .9 1.23 1.23 0 0 1-1.9 0M85.4 225.7v36.8M85.4 229.2h114.4M85.4 232.6h114.4M85.4 236.1h114.4"/>
<path d="M85.4 236.8h114.4M85.4 239.1h114.4M103.1 239.1v5M118.3 239.1v5M119.4 225.7v13.4M130.1 225.7v13.4M139.1 239.1v5M167.7 225.7v13.4M169.4 239.1v5M178.4 225.7v13.4M189.1 225.7v13.4M15.9 244.1h183.9"/>
<path d="M15.9 256.4h12.2M15.9 250.2h12.2M35.3 251.4h1a1.52 1.52 0 0 1 .9 1.4 1.52 1.52 0 0 1-.9 1.4h-1zM37.3 256.6a.97 .97 0 0 0-.9-.7 .97 .97 0 0 0-.9 .7 1.28 1.28 0 0 0-.1 1.5 1.28 1.28 0 0 0 1.5 .5l.4-.5M38.1 251.4v2a.96 .96 0 0 0 1 .8 .96 .96 0 0 0 .9-.8v-2M38.4 256.3a1.04 1.04 0 0 1 1.2-.4 1.04 1.04 0 0 1 .7 1.1 1.22 1.22 0 0 1-.3 1.3 1.22 1.22 0 0 1-1.3 .3 1.69 1.69 0 0 1-.3-2.3zM41.1 252.9h1.2l.6-.3 .1-.3a.76 .76 0 0 0-.7-.9h-1.2v2.8M43 255.9v2.8l-1.9-2.8v2.8M43.9 251.4v2.8h1.6M44.1 255.9h1.9M45 255.9v2.8M46.2 252.7h1.1"/>
<path d="M46.5 257.2l1.6-.1a.65 .65 0 0 0 0-1.1l-1.6-.1v2.8M47.4 257.2l1 1.5M48 251.4h-1.8v2.8h1.8M48.8 251.4l1.9 2.8M49.6 256.3a1.04 1.04 0 0 1 1.2-.4 1.04 1.04 0 0 1 .7 1.1 1.22 1.22 0 0 1-.3 1.3 1.22 1.22 0 0 1-1.3 .3 1.82 1.82 0 0 1-.3-2.3zM50.7 251.4l-1.9 2.8M52.3 255.9v2.8h1.6M54 252.9h1.3a.72 .72 0 0 0 .6-.5 .72 .72 0 0 0-.1-.7l-.5-.3h-1.3v2.8M56.9 251.4v2a.94 .94 0 0 0 .9 .8 .94 .94 0 0 0 .9-.8v-2M57.1 257.4h1.3a.74 .74 0 0 0 .7-.8 .74 .74 0 0 0-.7-.7h-1.3v2.8M59.8 254.2v-2.8l1.1 2.8 1.1-2.8v2.8M60 258.7l1.1-2.8 1 2.8"/>
<path d="M60.4 257.8h1.4M63.1 252.9l1.6-.2a.76 .76 0 0 0 0-1.2l-.4-.1h-1.2v2.8M64.8 255.9v2.8l-1.9-2.8v2.8M65.9 257.2h1.1M67.7 255.9h-1.8v2.8h1.8M68.5 255.9v2.8h1.6M96.7 245.6h32.6M137.2 244.1v18.4M139.1 241.4h60.7M167.7 244.1v18.4M167.7 252.3h32.1M167.7 257.5h32.1"/>
<path d="M180.2 241.4v2.7M96.7 260.9h32.6"/>
</g>
<text font-size="6.2" x="106.3" y="253.2">COX</text>
<g font-size="2.3">
<text x="29.4" y="228.7">Drawing Title</text>
<text x="89.9" y="238.7">REFERENCE DRAWING</text>
<text x="123.2" y="238.7">NO.</text>
<text x="123.3" y="235.1">R1</text>
<text x="137.7" y="238.7">REVISION-LOCATION</text>
<text x="137.7" y="235.1">UPGRADED TO 3HP</text>
<text x="170.5" y="238.7">ECN</text>
<text x="180" y="235.1">06/09/25</text>
<text x="180.8" y="238.7">DATE</text>
<text x="192.5" y="235.1">T.L.</text>
<text x="192.8" y="238.7">BY</text>
<text x="16.8" y="240.2">DATE</text>
<text x="19" y="242.8">3/13/06</text>
<text x="86" y="240.9">S/N</text>
<text x="103.7" y="240.9">Sales Engineer</text>
<text x="108.1" y="243.5">C.C.</text>
<text x="118.9" y="240.9">Application Engineer</text>
<text x="127.5" y="243.5">R.C.</text>
<text x="139.6" y="243.5">BY</text>
<text x="145.1" y="243.5">C. RACHAL</text>
<text x="150" y="240.9">DRAWN</text>
<text x="170.1" y="243.5">BY</text>
<text x="179" y="240.9">APPROVED</text>
<text x="180.8" y="243.5">DATE</text>
<text x="29.4" y="247.1">Project Title</text>
<text x="141.5" y="249.9">Baton Rouge, LA</text>
<text x="141.5" y="247.3">P.O. Box 77808</text>
<text x="168.1" y="246.2">PURCHASE ORDER NUMBER</text>
<text x="98.8" y="257.3">Research and Technology, Inc.</text>
<text x="141.5" y="257.7">Ph. (225)756-3271</text>
<text x="141.5" y="252.5">70809</text>
<text x="168.1" y="254.4">DRAWING NUMBER</text>
<text x="188.3" y="256.8">CP-2335R1</text>
<text x="141.5" y="260.3">Fax (225)755-1030</text>
<text x="168.1" y="259.5">SHEET NUMBER</text>
<text x="193.4" y="261.8">5</text>
</g>
</svg>
